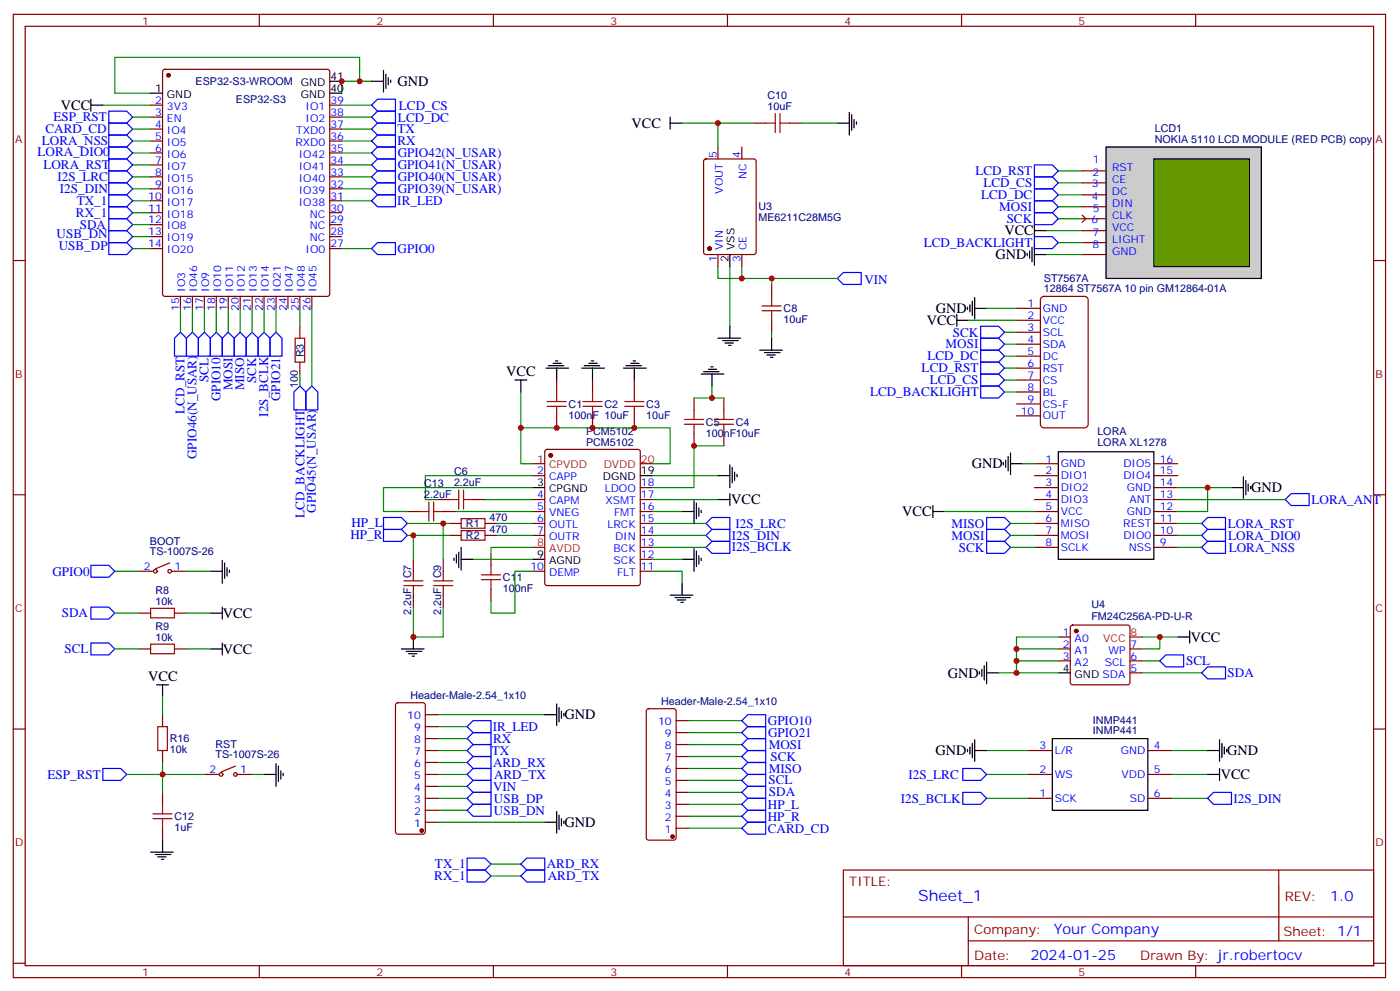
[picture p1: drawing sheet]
<svg xmlns="http://www.w3.org/2000/svg" width="414mm" height="293mm" viewBox="0 0 414 293" stroke-linecap="round" stroke-linejoin="round" font-family="sans-serif">
<g fill="none" stroke="#870000" stroke-width=".35">
<path d="M3.9 4.2h405.4v284.4h-405.4zM7.4 7.8h398.3v277.2h-398.3zM76.6 4.2v3.6M145.7 4.2v3.6M214.9 4.2v3.6M284 4.2v3.6M353.2 4.2v3.6M44.5 31h3.5M44.5 34.6h3.5M44.5 38.1h3.5M48.2 20.7l.5-.2h48l.5 .2 .2 .5v65.6l-.2 .5-.5 .2h-48l-.5-.2-.2-.5v-65.6zM97.4 31h3.5"/>
<path d="M97.4 34.6h3.5M97.4 38.1h3.5M222.6 36.3h3.6M233.2 36.3h3.5M44.5 41.6h3.5M44.5 45.2h3.5M44.5 48.7h3.5M44.5 52.2h3.5M44.5 55.7h3.5M44.5 59.3h3.5M97.4 41.6h3.5M97.4 45.2h3.5"/>
<path d="M97.4 48.7h3.5M97.4 52.2h3.5M97.4 55.7h3.5M97.4 59.3h3.5M208.1 47.1l.4-.2h14.1l.7 .5v27l-.4 .7h-14.4l-.6-.4-.1-27.1zM212.1 43.4v3.5M219.1 43.4v3.5M3.9 76.9h3.5M44.5 62.8h3.5M44.5 66.3h3.5M44.5 69.8h3.5M44.5 73.4h3.5"/>
<path d="M97.4 62.8h3.5M97.4 66.3h3.5M97.4 69.8h3.5M97.4 73.4h3.5M212.1 75.1v3.6M219.1 75.1v3.6M405.7 76.9h3.6M53.3 87.5v3.5M56.8 87.5v3.5M60.4 87.5v3.5M63.9 87.5v3.5M67.4 87.5v3.5"/>
<path d="M70.9 87.5v3.5M74.5 87.5v3.5M78 87.5v3.5M81.5 87.5v3.5M85.1 87.5v3.5M88.6 87.5v3.5M92.1 87.5v3.5M227.9 84v3.5M227.9 94.5v3.6M305.5 136.9h7.1M340.8 136.9h7.1M3.9 146h3.5"/>
<path d="M305.5 140.4h7.1M305.5 143.9h7.1M305.5 147.5h7.1M305.5 151h7.1M305.5 154.5h7.1M305.5 158h7.1M340.8 140.4h7.1M340.8 143.9h7.1M340.8 147.5h7.1M340.8 151h7.1M340.8 154.5h7.1M340.8 158h7.1"/>
<path d="M405.7 146h3.6M305.5 161.6h7.1M340.8 161.6h7.1M41 191.6h3.5M41 181h3.5M51.5 191.6h3.6M51.5 181h3.6M312.6 188h3.5M312.6 191.6h3.5M312.6 195.1h3.5M316.4 184.7l.4-.2h16.3l.5 .2 .2 .5v16.2l-.3 .5-.4 .2h-16.3l-.5-.2-.2-.5v-16.2zM333.8 191.6h3.5"/>
<path d="M333.8 195.1h3.5M333.8 198.6h3.5M3.9 215.2h3.5M405.7 215.2h3.6M249.1 256.8h156.6v28.2h-156.6zM377.7 256.8v20.9M249.1 270.7h156.5M286 277.7h119.6M286 270.7v14.1M3.9 284.3h3.5M76.6 285v3.6M145.7 285v3.6"/>
<path d="M214.9 285v3.6M284 285v3.6M353.2 285v3.6M405.7 284.3h3.6"/>
</g>
<g fill="none" stroke="#008700" stroke-width=".35">
<path d="M30.4 31h14.1M100.9 38.1h8.8M106.2 24v-7.1h-72.3v10.6h10.6M109.7 24h-8.8v3.5M201.5 36.3h21.1M212.1 36.3v7.1M236.7 36.3h10.6M39.2 52.2h5.3M39.2 55.7h5.3M39.2 59.3h5.3M100.9 41.6h8.8M100.9 59.3h8.8"/>
<path d="M312.6 50.4h7.1M312.6 54h7.1M312.6 57.5h7.1M39.2 66.3h5.3M39.2 62.8h5.3M212.1 78.7v3.5h7v-3.5M215.6 78.7v17.6M309.1 68.1h10.6M309.1 75.1h10.6M312.6 64.6h7.1M312.6 61h7.1M60.4 91v7.1"/>
<path d="M67.4 91v7.1M70.9 91v7.1M219.1 82.2h28.2M227.9 82.2v1.8M227.9 98.1v1.7M302 136.9h3.5M279.1 151h26.4M298.5 154.5h7M298.5 158h7M347.9 143.9h8.8v7.1h-8.8M347.9 154.5h7M347.9 158h7"/>
<path d="M347.9 147.5h31.7M356.7 143.9h7M298.5 161.6h7M347.9 161.6h7M33.9 191.6h7.1M33.9 181h7.1M55.1 191.6h7M55.1 181h7M295 198.6h5.2M300.2 191.6v3.5h12.4M300.2 195.1v3.5h12.4M312.6 188h-12.4v3.6h12.4"/>
<path d="M337.3 188h5.3v3.6h-5.3M337.3 198.6h17.6M337.3 195.1h5.3M342.6 188h5.3"/>
</g>
<g fill="none" stroke="#000" stroke-width=".35">
<path d="M26.8 31h3.6M26.8 29.3v3.5M44.5 27.5h3.5M97.4 24h3.5M97.4 27.5h3.5M109.7 24h3.6M113.3 20.8v6.4M114 21.9v4.2M114.7 22.9v2.1M115.4 23.6v.7M197.9 36.3h3.6M197.9 34.6v3.5"/>
<path d="M247.3 36.3h3.6M250.9 33.2v6.7M251.6 33.9v4.6M252.3 35.3v2.4M253 36v.7M215.6 75.1v3.6M303.4 74.8v.7M304.1 74.1v2.1M304.8 73v4.3M305.5 68.1h3.6M305.5 66.3v3.5M305.5 72v6.3"/>
<path d="M305.5 75.1h3.6M212.1 99.8h6.7M215.6 96.3v3.5M227.9 99.8v3.6M213.5 100.5h4.6M214.2 101.2h2.4M215.2 102h.7M224.4 103.4h6.7M225.8 104.1h4.6M226.5 104.8h2.5M227.6 105.5h.7M296.4 136.5v.7"/>
<path d="M297.1 135.8v2.1M297.8 134.8v4.2M298.5 136.9h3.5M298.5 133.7v6.4M312.6 133.3h28.2v31.8h-28.2zM275.6 151h3.5M275.6 149.2v3.6M363.7 143.9h3.6M367.3 140.8v6.3M368 141.8v4.2M368.7 142.9v2.1M369.4 143.6v.7"/>
<path d="M65.7 179.2v3.5M62.1 181h3.6M62.1 191.6h3.6M65.7 189.8v3.5M289.3 198.3v.7M290 197.6v2.1M290.7 196.5v4.2M291.4 198.6h3.6M291.4 195.4v6.4M312.6 198.6h3.5M347.9 188h3.5M351.4 186.3v3.5"/>
</g>
<g fill="#870000" stroke="#870000" stroke-width=".35">
<circle cx="317.9" cy="186.3" r=".53"/>
<circle cx="49.8" cy="22.2" r=".53"/>
<circle cx="209.6" cy="73.4" r=".53"/>
</g>
<path d="M333.8 188h3.5" fill="none" stroke="#f00" stroke-width=".35"/>
<g fill="none" stroke="#00f" stroke-width=".35">
<path d="M32.1 36.3h5.3l1.8 1.8-1.8 1.8h-5.3zM109.7 34.6l1.8-1.8h5.3v3.5h-5.3zM109.7 31l1.8-1.7h5.3v3.5h-5.3zM109.7 38.1l1.8-1.8h5.3v3.6h-5.3zM32.1 50.4h5.3l1.8 1.8-1.8 1.8h-5.3zM32.1 54h5.3l1.8 1.7-1.8 1.8h-5.3zM32.1 57.5h5.3l1.8 1.8-1.8 1.7h-5.3zM109.7 41.6l1.8-1.7h5.3v3.5h-5.3zM305.5 59.3h5.3l1.8 1.7-1.8 1.8h-5.3zM305.5 48.7h5.3l1.8 1.7-1.8 1.8h-5.3zM305.5 55.7h5.3l1.8 1.8-1.8 1.8h-5.3zM305.5 52.2h5.3l1.8 1.8-1.8 1.7h-5.3z"/>
<path d="M32.1 64.6h5.3l1.8 1.7-1.8 1.8h-5.3zM32.1 61h5.3l1.8 1.8-1.8 1.8h-5.3zM305.5 62.8h5.3l1.8 1.8-1.8 1.7h-5.3zM305.5 69.8h5.3l1.8 1.8-1.8 1.8h-5.3zM53.3 98.1l1.8 1.7v5.3h-3.6v-5.3zM60.4 98.1l1.7 1.7v5.3h-3.5v-5.3zM67.4 98.1l1.8 1.7v5.3h-3.5v-5.3zM70.9 98.1l1.8 1.7v5.3h-3.5v-5.3zM74.5 98.1l1.7 1.7v5.3h-3.5v-5.3zM78 98.1l1.8 1.7v5.3h-3.6v-5.3zM247.3 82.2l1.8-1.8h5.3v3.6h-5.3zM291.4 152.8h5.3l1.8 1.7-1.8 1.8h-5.3z"/>
<path d="M291.4 156.3h5.3l1.8 1.7-1.8 1.8h-5.3zM291.4 159.8h5.3l1.8 1.8-1.8 1.7h-5.3zM354.9 158l1.8-1.7h5.3v3.5h-5.3zM356.7 152.8h5.3v3.5h-5.3l-1.8-1.8zM356.7 159.8h5.3v3.5h-5.3l-1.8-1.7zM381.4 145.7h5.3v3.5h-5.3l-1.8-1.7zM26.8 179.2h5.3l1.8 1.8-1.8 1.7h-5.3zM26.8 189.8h5.3l1.8 1.8-1.8 1.7h-5.3zM342.6 195.1l1.7-1.8h5.3v3.5h-5.3zM354.9 198.6l1.8-1.8h5.3v3.6h-5.3z"/>
</g>
<path d="M226.2 36.3h2.8M229 33.5v5.7M230.4 36.3h2.8M230.4 33.5v5.7M225.1 91.7h5.7M225.1 90.3h5.7M227.9 87.5v2.8M227.9 91.7v2.8M44.5 179.6h7v2.8h-7zM44.5 190.1h7v2.9h-7z" fill="none" stroke="#a10000" stroke-width=".35"/>
<path d="M326.7 43.4h45.9v38.8h-45.9z" fill="#ccc" stroke="#000" stroke-width=".35"/>
<path d="M319.7 50.4h7M319.7 54h7M319.7 57.5h7M319.7 63.5l1 1.1-1 1M319.7 61h7M319.7 64.6h7M319.7 68.1h7M319.7 71.6h7M319.7 75.1h7" fill="none" stroke="#870000" stroke-width=".35"/>
<path d="M340.8 46.9h28.2v31.8h-28.2z" fill="#690" stroke="#000" stroke-width=".35"/>
<g fill="none" stroke="#008700" stroke-width=".35">
<path d="M39.2 34.6h5.3M39.2 38.1h5.3M100.9 31h8.8M100.9 34.6h8.8M39.2 41.6h5.3M39.2 45.2h5.3M39.2 48.7h5.3M100.9 45.2h8.8M100.9 48.7h8.8M100.9 52.2h8.8M100.9 55.7h8.8M39.2 69.8h5.3"/>
<path d="M39.2 73.4h5.3M100.9 73.4h8.8M312.6 71.6h7.1M53.3 91v7.1M56.8 91v7.1M63.9 91v7.1M74.5 91v7.1M78 91v7.1M81.5 91v7.1M88.6 91v5.3M92.1 91v22.9M286.1 94.5h14.1"/>
<path d="M291.4 91h8.8M296.7 98.1h3.5M88.6 110.4v3.5M153.8 115.7v10.6M205 117.5h8.8M210.3 113.9v3.6M296.7 101.6h3.5M296.7 105.1h3.5M296.7 108.7h3.5M296.7 112.2h3.5M296.7 115.7h3.5M157.4 136.9h-3.6v-10.6h44.1v10.6h-5.2"/>
<path d="M213.8 131.6h-8.8v12.3h-12.3M120.3 154.5h12.4M120.3 158h12.4M122.1 158v7.1M130.9 154.5v10.6M134.4 151h23M143.3 147.5h14.1M146.8 154.5h10.6M146.8 158h10.6M157.4 140.4h-31.8v7.1h3.6M157.4 143.9h-44.1v7.1h7M192.7 147.5h19.4"/>
<path d="M192.7 154.5h15.8M192.7 158h15.8M192.7 140.4h19.4M192.7 151h8.8M33.9 168.6h7.1M55.1 168.6h7M122.1 179.2v8.8h8.8v-8.8M139.7 165.1h17.7M157.4 168.6h-5.3v12.4h-7.1v-3.6M157.4 161.6h-12.4v1.7M192.7 168.6h8.8v3.6M192.7 165.1h8.8"/>
<path d="M192.7 161.6h15.8M48 205.7v5.3M129.2 214.5h8.8M129.2 218h8.8M129.2 211h31.7M203.2 216.3h15.9M203.2 212.7h15.9M203.2 219.8h15.9M37.4 228.6h23M48 225.1v8.8M74.5 228.6h3.5M129.2 228.6h8.8"/>
<path d="M129.2 225.1h8.8M129.2 239.2h8.8M129.2 235.7h8.8M129.2 221.5h8.8M129.2 232.1h8.8M203.2 226.8h15.9M203.2 223.3h15.9M203.2 237.4h15.9M203.2 230.4h15.9M203.2 233.9h15.9M291.4 228.6h12.4M291.4 235.7h12.4"/>
<path d="M291.4 221.5h12.4M346.1 228.6h10.6M346.1 235.7h10.6M346.1 221.5h10.6M129.2 242.7h31.7M145 255.1h8.8M145 258.6h8.8M203.2 244.5h15.9M203.2 240.9h15.9"/>
</g>
<g fill="none" stroke="#00f" stroke-width=".35">
<path d="M32.1 32.8h5.3l1.8 1.8-1.8 1.7h-5.3zM32.1 39.9h5.3l1.8 1.7-1.8 1.8h-5.3zM32.1 46.9h5.3l1.8 1.8-1.8 1.7h-5.3zM32.1 43.4h5.3l1.8 1.8-1.8 1.7h-5.3zM109.7 45.2l1.8-1.8h5.3v3.5h-5.3zM109.7 48.7l1.8-1.8h5.3v3.5h-5.3zM109.7 52.2l1.8-1.8h5.3v3.6h-5.3zM109.7 55.7l1.8-1.7h5.3v3.5h-5.3zM109.7 59.3l1.8-1.8h5.3v3.5h-5.3zM32.1 68.1h5.3l1.8 1.7-1.8 1.8h-5.3zM32.1 71.6h5.3l1.8 1.8-1.8 1.7h-5.3zM109.7 73.4l1.8-1.8h5.3v3.5h-5.3z"/>
<path d="M56.8 98.1l1.8 1.7v5.3h-3.5v-5.3zM63.9 98.1l1.8 1.7v5.3h-3.6v-5.3zM81.5 98.1l1.8 1.7v5.3h-3.5v-5.3zM289.7 99.8h5.3l1.7 1.8-1.7 1.8h-5.3zM289.7 96.3h5.3l1.7 1.8-1.7 1.7h-5.3zM88.6 113.9l1.7 1.8v5.3h-3.5v-5.3zM92.1 113.9l1.8 1.8v5.3h-3.6v-5.3zM289.7 103.4h5.3l1.7 1.7-1.7 1.8h-5.3zM289.7 106.9h5.3l1.7 1.8-1.7 1.7h-5.3zM289.7 110.4h5.3l1.7 1.8-1.7 1.7h-5.3zM289.7 113.9h5.3l1.7 1.8-1.7 1.8h-5.3zM113.3 152.8h5.3l1.7 1.7-1.7 1.8h-5.3z"/>
<path d="M113.3 156.3h5.3l1.7 1.7-1.7 1.8h-5.3zM208.5 158l1.8-1.7h5.3v3.5h-5.3zM208.5 154.5l1.8-1.7h5.3v3.5h-5.3zM26.8 166.9h5.3l1.8 1.7-1.8 1.8h-5.3zM208.5 161.6l1.8-1.8h5.3v3.5h-5.3zM138 214.5l1.7-1.8h5.3v3.6h-5.3zM139.7 216.3h5.3v3.5h-5.3l-1.7-1.8zM219.1 216.3l1.8-1.8h5.3v3.5h-5.3zM219.1 212.7l1.8-1.7h5.3v3.5h-5.3zM219.1 219.8l1.8-1.8h5.3v3.5h-5.3zM30.4 226.8h5.3l1.7 1.8-1.7 1.8h-5.3zM138 235.7l1.7-1.8h5.3v3.5h-5.3z"/>
<path d="M138 239.2l1.7-1.8h5.3v3.5h-5.3zM138 221.5l1.7-1.7h5.3v3.5h-5.3zM138 228.6l1.7-1.8h5.3v3.6h-5.3zM138 225.1l1.7-1.8h5.3v3.5h-5.3zM138 232.1l1.7-1.7h5.3v3.5h-5.3zM219.1 223.3l1.8-1.8h5.3v3.6h-5.3zM219.1 226.8l1.8-1.7h5.3v3.5h-5.3zM219.1 230.4l1.8-1.8h5.3v3.5h-5.3zM219.1 233.9l1.8-1.8h5.3v3.6h-5.3zM219.1 237.4l1.8-1.7h5.3v3.5h-5.3zM284.4 226.8h5.3l1.7 1.8-1.7 1.8h-5.3zM284.4 233.9h5.3l1.7 1.8-1.7 1.7h-5.3z"/>
<path d="M356.7 235.7l1.8-1.8h5.2v3.5h-5.2zM138 253.3h5.3l1.7 1.8-1.7 1.7h-5.3zM138 256.8h5.3l1.7 1.8-1.7 1.8h-5.3zM153.8 255.1l1.8-1.8h5.3v3.5h-5.3zM155.6 256.8h5.3v3.6h-5.3l-1.8-1.8zM219.1 240.9l1.8-1.7h5.3v3.5h-5.3zM219.1 244.5l1.8-1.8h5.3v3.5h-5.3z"/>
</g>
<g fill="none" stroke="#000" stroke-width=".35">
<path d="M282.6 94.5h3.5M282.6 92.8v3.5M285.8 90.7v.7M286.5 90v2.1M287.2 88.9v4.2M287.9 87.8v6.4M287.9 91h3.5M152.1 112.2h3.5M153.8 112.2v3.5M161.3 108.7h6.7M162 107.9h4.5M163.4 107.2h2.4"/>
<path d="M164.1 106.5h.7M164.4 108.7v3.5M171.8 108.7h6.7M172.5 107.9h4.6M174 107.2h2.4M174.7 106.5h.7M175 108.7v3.5M184.2 108.7h6.7M184.9 107.9h4.6M186.3 107.2h2.5M187 106.5h.7M187.4 108.7v3.5"/>
<path d="M207.1 110.4h6.7M207.8 109.7h4.6M209.2 109h2.5M209.9 108.3h.7M210.3 110.4v3.5M215.6 137.2v6.7M216.3 137.9v4.6M217 139.3v2.5M157.4 143.9h3.5M189.1 140.4h3.6M201.5 151h3.5M205 147.8v6.7"/>
<path d="M205.7 148.5v4.6M206.4 149.9v2.5M207.1 150.6v.7M212.1 140.4h3.5M212.1 147.5h3.5M215.6 145.7v3.5M217.7 140.1v.7M62.1 168.6h3.6M65.7 165.5v6.7M66.4 166.2v4.5M67.1 167.6v2.4M67.8 168.3v.7"/>
<path d="M134.1 164.7v.8M134.8 163.7v2.5M135.5 163v4.6M136.2 165.1h3.5M136.2 161.6v6.7M157.4 165.1h3.5M197.9 175.7h6.7M199.4 176.4h4.5M200.1 177.1h2.4M201.1 177.8h.7M201.5 165.1h3.5M201.5 172.2v3.5"/>
<path d="M205 161.9v6.7M205.7 162.6v4.6M206.4 164v2.5M207.1 164.7v.8M118.6 191.6h6.7M120 192.3h4.6M120.7 193h2.5M121.7 193.7h.7M122.1 188v3.6M46.2 202.1h3.6M48 202.1v3.6M160.9 211h3.5"/>
<path d="M164.4 207.8v6.3M165.1 208.8v4.3M165.8 209.9v2.1M166.5 210.6v.7M287.2 219.4v4.3M287.9 218.4v6.3M310.8 218h28.3v21.2h-28.3zM360.2 218.4v6.3M360.9 219.4v4.3M78 228.6h3.5M81.5 225.4v6.7M82.2 226.1v4.6"/>
<path d="M82.9 227.5v2.5M83.6 228.2v.8M164.4 239.5v6.4M285.8 221.2v.7M286.5 220.5v2.1M287.9 221.5h3.5M356.7 228.6h3.5M356.7 221.5h3.5M360.2 226.8v3.6M361.6 220.5v2.1M362.3 221.2v.7M44.5 251.5h6.7"/>
<path d="M45.9 252.2h4.6M46.6 252.9h2.5M47.7 253.6h.7M48 248v3.5M160.9 242.7h3.5M165.1 240.6v4.2M165.8 241.7v2.1M166.5 242.4v.7"/>
</g>
<g fill="none" stroke="#870000" stroke-width=".35">
<path d="M88.6 96.3v3.5M300.2 91h7.1M300.2 94.5h7.1M300.2 98.1h7.1M307.5 87.9l.9-.4h12l.6 .2 .4 .5v37l-.2 .7-.6 .3-12.2 .1-.7-.2-.3-.6-.1-37zM88.6 106.9v3.5M164.4 112.2v3.5M175 112.2v3.5M187.4 112.2v3.5M205 117.5v3.5M213.8 117.5v3.5M300.2 101.6h7.1"/>
<path d="M300.2 105.1h7.1M300.2 108.7h7.1M300.2 112.2h7.1M300.2 115.7h7.1M300.2 119.2h7.1M161.1 132.9l.5-.3h26.8l.5 .3 .2 .4v38.9l-.2 .5-.5 .2h-26.8l-.5-.3-.2-.4v-38.9zM164.4 122.8v3.5M175 122.8v3.5M187.4 122.8v3.5M205 128.1v3.5M213.8 128.1v3.5M300.2 122.8h7.1"/>
<path d="M120.3 151h3.6M129.2 147.5h3.5M130.9 151h3.5M132.7 154.5h3.5M132.7 158h3.5M139.7 147.5h3.6M143.3 154.5h3.5M143.3 158h3.5M157.4 147.5h3.5M157.4 151h3.5M157.4 154.5h3.5M157.4 158h3.5"/>
<path d="M157.4 140.4h3.5M189.1 143.9h3.6M189.1 147.5h3.6M189.1 151h3.6M189.1 154.5h3.6M189.1 158h3.6M41 168.6h4.2M50.1 166.2l-4.2 1.7M50.8 168.6h4.3M122.1 165.1v3.5M122.1 175.7v3.5M130.9 165.1v3.5"/>
<path d="M130.9 175.7v3.5M145 163.3v3.6M145 173.9v3.5M157.4 168.6h3.5M189.1 168.6h3.6M189.1 161.6h3.6M189.1 165.1h3.6M48 211v3.5M117 207.6l.5-.2h7.4l.7 .5v37.6l-.2 .5-.5 .2h-7.4l-.5-.2-.2-.5v-37.4zM125.6 218h3.6M125.6 214.5h3.6M125.6 211h3.6"/>
<path d="M191.1 209.4l.5-.2h7.4l.7 .4v37.7l-.2 .5-.5 .2h-7.4l-.5-.2-.2-.5v-37.4zM199.7 219.8h3.5M199.7 216.3h3.5M199.7 212.7h3.5M48 221.5v3.6M48 233.9v3.5M60.4 228.6h4.2M69.5 226.1l-4.2 1.8M70.2 228.6h4.3M125.6 239.2h3.6M125.6 235.7h3.6M125.6 232.1h3.6"/>
<path d="M125.6 228.6h3.6M125.6 225.1h3.6M125.6 221.5h3.6M199.7 237.4h3.5M199.7 233.9h3.5M199.7 230.4h3.5M199.7 226.8h3.5M199.7 223.3h3.5M303.8 235.7h7M303.8 228.6h7M303.8 221.5h7M339.1 235.7h7"/>
<path d="M339.1 228.6h7M339.1 221.5h7M48 244.5v3.5M125.6 242.7h3.6M199.7 244.5h3.5M199.7 240.9h3.5"/>
<circle cx="45.9" cy="168.6" r=".53"/>
<circle cx="50.1" cy="168.6" r=".53"/>
<circle cx="65.3" cy="228.6" r=".53"/>
<circle cx="69.5" cy="228.6" r=".53"/>
</g>
<g fill="#870000" stroke="#870000" stroke-width=".35">
<circle cx="198.6" cy="246.9" r=".53"/>
<circle cx="124.6" cy="245.2" r=".53"/>
<circle cx="162.7" cy="134.4" r=".53"/>
</g>
<g fill="none" stroke="#a10000" stroke-width=".35">
<path d="M87.2 99.8h2.8v7.1h-2.8zM161.6 119.9h5.7M161.6 118.5h5.7M164.4 115.7v2.8M164.4 119.9v2.9M172.2 119.9h5.6M172.2 118.5h5.6M175 115.7v2.8M175 119.9v2.9M184.5 119.9h5.7M184.5 118.5h5.7M187.4 115.7v2.8"/>
<path d="M187.4 119.9v2.9M202.2 125.2h5.6M202.2 123.8h5.6M205 121v2.8M205 125.2v2.9M211 125.2h5.6M211 123.8h5.6M213.8 121v2.8M213.8 125.2v2.9M123.9 151h2.8M126.7 148.2v5.6M128.1 151h2.8"/>
<path d="M128.1 148.2v5.6M132.7 147.5h2.8M135.5 144.6v5.7M136.2 156.6h7.1v2.9h-7.1zM136.2 153.1h7.1v2.8h-7.1zM136.9 147.5h2.8M136.9 144.6v5.7M119.3 172.9h5.6M119.3 171.4h5.6M122.1 168.6v2.8M122.1 172.9v2.8M128.1 172.9h5.6"/>
<path d="M128.1 171.4h5.6M130.9 168.6v2.8M130.9 172.9v2.8M142.2 171.1h5.6M142.2 169.7h5.6M145 166.9v2.8M145 171.1v2.8M46.6 214.5h2.8v7h-2.8zM48 237.4v2.8M45.2 241.7h5.6M45.2 240.2h5.6M48 241.7v2.8"/>
</g>
<path d="M157.4 136.9h3.5M189.1 136.9h3.6M157.4 161.6h3.5" fill="none" stroke="#f00" stroke-width=".35"/>
<g fill="#c00">
<circle cx="106.2" cy="24" r=".88"/>
<circle cx="100.9" cy="24" r=".88"/>
<circle cx="300.2" cy="191.6" r=".88"/>
<circle cx="300.2" cy="195.1" r=".88"/>
<circle cx="300.2" cy="198.6" r=".88"/>
<circle cx="342.6" cy="188" r=".88"/>
<circle cx="356.7" cy="143.9" r=".88"/>
<circle cx="227.9" cy="82.2" r=".88"/>
<circle cx="212.1" cy="36.3" r=".88"/>
<circle cx="219.1" cy="82.2" r=".88"/>
<circle cx="48" cy="228.6" r=".88"/>
<circle cx="164.4" cy="126.3" r=".88"/>
<circle cx="175" cy="126.3" r=".88"/>
<circle cx="187.4" cy="126.3" r=".88"/>
<circle cx="210.3" cy="117.5" r=".88"/>
<circle cx="205" cy="131.6" r=".88"/>
<circle cx="122.1" cy="158" r=".88"/>
<circle cx="130.9" cy="154.5" r=".88"/>
<circle cx="122.1" cy="188" r=".88"/>
<circle cx="153.8" cy="126.3" r=".88"/>
</g>
<text font-size="4.6" fill="#00f" x="271.2" y="265.8">Sheet_1</text>
<g font-size="4.2">
<text x="117.5" y="25.4">GND</text>
<text x="18" y="32.5">VCC</text>
<text x="186.6" y="37.7">VCC</text>
<text x="296.7" y="69.5">VCC</text>
<text x="294.1" y="76.6">GND</text>
<text x="273.7" y="96">VCC</text>
<text x="276.4" y="92.4">GND</text>
<text x="149.5" y="111">VCC</text>
<text x="287" y="138.3">GND</text>
<text x="216" y="148.8">VCC</text>
<text x="369.6" y="145.3">GND</text>
<text x="266.5" y="152.4">VCC</text>
<text x="65.8" y="182.4">VCC</text>
<text x="351.8" y="189.4">VCC</text>
<text x="65.8" y="193">VCC</text>
<text x="43.7" y="201.1">VCC</text>
<text x="280" y="200">GND</text>
<text x="166.7" y="212.3">GND</text>
<text x="276.3" y="223">GND</text>
<text x="362.5" y="223">GND</text>
<text x="360.6" y="230">VCC</text>
<text x="166.7" y="244.1">GND</text>
</g>
<g font-size="4.2" fill="#00f">
<text x="392.9" y="266.1">1.0</text>
<text x="311.3" y="275.6">Your Company</text>
<text x="304.3" y="283.4">2024-01-25</text>
</g>
<g font-size="3.9" fill="#00f">
<text x="15.8" y="35.8">ESP_RST</text>
<text x="117.6" y="35.9">LCD_DC</text>
<text x="117.8" y="32.3">LCD_CS</text>
<text x="13.4" y="39.3">CARD_CD</text>
<text x="117.4" y="39.3">TX</text>
<text x="11.1" y="46.2">LORA_DIO0</text>
<text x="12.4" y="42.7">LORA_NSS</text>
<text x="117.4" y="42.8">RX</text>
<text x="117.5" y="46.5">GPIO42(N_USAR)</text>
<text x="12.8" y="49.8">LORA_RST</text>
<text x="17" y="53.4">I2S_LRC</text>
<text x="117.5" y="50">GPIO41(N_USAR)</text>
<text x="117.5" y="53.5">GPIO40(N_USAR)</text>
<text x="288.1" y="51.7">LCD_RST</text>
<text x="17.7" y="57">I2S_DIN</text>
<text x="117.5" y="57.1">GPIO39(N_USAR)</text>
<text x="289.8" y="58.7">LCD_DC</text>
<text x="290.5" y="55.1">LCD_CS</text>
<text x="22.4" y="64">RX_1</text>
<text x="22.7" y="60.5">TX_1</text>
<text x="117.4" y="60.5">IR_LED</text>
<text x="295.2" y="62.3">MOSI</text>
<text x="297.3" y="65.8">SCK</text>
<text x="16.7" y="70.4">USB_DN</text>
<text x="23.6" y="67.6">SDA</text>
<text x="17.4" y="73.9">USB_DP</text>
<text x="117.5" y="74.6">GPIO0</text>
<text x="272.9" y="72.9">LCD_BACKLIGHT</text>
<text x="255.3" y="83.7">VIN</text>
<text x="281.5" y="99.3">SCK</text>
<text x="273.9" y="106.3">LCD_DC</text>
<text x="279.3" y="102.9">MOSI</text>
<text x="61.6" y="112.9" transform="rotate(-90 61.6 112.9)">SCL</text>
<text x="75.7" y="113.2" transform="rotate(-90 75.7 113.2)">SCK</text>
<text x="272.2" y="109.9">LCD_RST</text>
<text x="274.6" y="113.3">LCD_CS</text>
<text x="65.2" y="118.4" transform="rotate(-90 65.2 118.4)">GPIO10</text>
<text x="68.7" y="115.2" transform="rotate(-90 68.7 115.2)">MOSI</text>
<text x="72.1" y="115.2" transform="rotate(-90 72.1 115.2)">MISO</text>
<text x="82.7" y="118.4" transform="rotate(-90 82.7 118.4)">GPIO21</text>
<text x="257" y="117">LCD_BACKLIGHT</text>
<text x="54.5" y="122.1" transform="rotate(-90 54.5 122.1)">LCD_RST</text>
<text x="79.2" y="123" transform="rotate(-90 79.2 123)">I2S_BCLK</text>
<text x="58" y="135.5" transform="rotate(-90 58 135.5)">GPIO46(N_USAR)</text>
<text x="387.4" y="148.7">LORA_ANT</text>
<text x="89.9" y="152.8" transform="rotate(-90 89.9 152.8)">LCD_BACKLIGHT</text>
<text x="93.3" y="151.4" transform="rotate(-90 93.3 151.4)">GPIO45(N_USAR)</text>
<text x="103.8" y="155.6">HP_L</text>
<text x="217.2" y="155.7">I2S_LRC</text>
<text x="281.1" y="155.8">MISO</text>
<text x="362.7" y="155.7">LORA_RST</text>
<text x="103.5" y="159.2">HP_R</text>
<text x="216.2" y="159.3">I2S_DIN</text>
<text x="281.1" y="159.3">MOSI</text>
<text x="362.8" y="159.4">LORA_DIO0</text>
<text x="216.2" y="162.8">I2S_BCLK</text>
<text x="283.2" y="162.8">SCK</text>
<text x="362.9" y="162.9">LORA_NSS</text>
<text x="15.5" y="169.9">GPIO0</text>
<text x="18.3" y="182.2">SDA</text>
<text x="19.1" y="192.8">SCL</text>
<text x="350.3" y="196.3">SCL</text>
<text x="362.6" y="199.8">SDA</text>
<text x="145.6" y="215.7">IR_LED</text>
<text x="226.8" y="214">GPIO10</text>
<text x="145.6" y="219.3">RX</text>
<text x="226.9" y="217.6">GPIO21</text>
<text x="227.1" y="221.1">MOSI</text>
<text x="145.3" y="222.8">TX</text>
<text x="145.6" y="226.3">ARD_RX</text>
<text x="227.6" y="224.5">SCK</text>
<text x="14" y="229.9">ESP_RST</text>
<text x="145.6" y="233.4">VIN</text>
<text x="145.9" y="229.9">ARD_TX</text>
<text x="227" y="231.4">SCL</text>
<text x="227.1" y="228.1">MISO</text>
<text x="268.3" y="229.9">I2S_LRC</text>
<text x="145.9" y="237.1">USB_DP</text>
<text x="226.8" y="238.8">HP_L</text>
<text x="227.1" y="235">SDA</text>
<text x="266.1" y="236.9">I2S_BCLK</text>
<text x="364.3" y="237">I2S_DIN</text>
<text x="145.9" y="240.6">USB_DN</text>
<text x="226.8" y="242.3">HP_R</text>
<text x="226.8" y="245.8">CARD_CD</text>
<text x="128.5" y="256.3">TX_1</text>
<text x="161.5" y="256.3">ARD_RX</text>
<text x="128.3" y="259.8">RX_1</text>
<text x="161.8" y="259.9">ARD_TX</text>
</g>
<g font-size="3.9" fill="#800">
<text x="250.9" y="261.4">TITLE:</text>
<text x="379.5" y="266.1">REV:</text>
<text x="287.8" y="275.6">Company:</text>
<text x="379.1" y="276.2">Sheet: 1/1</text>
<text x="287.8" y="283.3">Date:</text>
<text x="336.8" y="283.4">Drawn By: jr.robertocv</text>
</g>
<g font-size="3.2" fill="#800">
<text x="42" y="7.2">1</text>
<text x="111.2" y="7.2">2</text>
<text x="180.3" y="7.2">3</text>
<text x="249.4" y="7.2">4</text>
<text x="318.6" y="7.2">5</text>
<text x="4.4" y="42.3">A</text>
<text x="406.3" y="42.3">A</text>
<text x="4.4" y="111.5">B</text>
<text x="406.3" y="111.5">B</text>
<text x="4.4" y="180.6">C</text>
<text x="406.3" y="180.6">C</text>
<text x="4.4" y="249.8">D</text>
<text x="406.3" y="249.8">D</text>
<text x="42" y="288">1</text>
<text x="111.2" y="288">2</text>
<text x="180.3" y="288">3</text>
<text x="249.4" y="288">4</text>
<text x="318.6" y="288">5</text>
</g>
<g font-size="3.2">
<text x="97.6" y="23.6">41</text>
<text x="45.8" y="27.2">1</text>
<text x="49.3" y="28.9">GND</text>
<text x="88.8" y="28.9">GND</text>
<text x="88.8" y="25.4">GND</text>
<text x="97.6" y="27.2">40</text>
<text x="215.2" y="77.3" transform="rotate(-90 215.2 77.3)">2</text>
<text x="217" y="73.8" transform="rotate(-90 217 73.8)">VSS</text>
<text x="158.7" y="143.6">3</text>
<text x="178.1" y="141.8">DGND</text>
<text x="189.3" y="140.1">19</text>
<text x="162.2" y="145.3">CPGND</text>
<text x="158.7" y="164.7">9</text>
<text x="162.2" y="166.5">AGND</text>
<text x="313.9" y="198.3">4</text>
<text x="317.4" y="200">GND SDA</text>
</g>
<g font-size="3.2" fill="#000080">
<text x="57.8" y="25">ESP32-S3-WROOM</text>
<text x="226.7" y="29.2">C10</text>
<text x="69.7" y="30.3">ESP32-S3</text>
<text x="226.7" y="32.5">10uF</text>
<text x="341.1" y="38.9">LCD1</text>
<text x="341.1" y="42.3">NOKIA 5110 LCD MODULE (RED PCB) copy</text>
<text x="224" y="65.4">ME6211C28M5G</text>
<text x="224" y="62">U3</text>
<text x="308.3" y="83.4">ST7567A</text>
<text x="308.3" y="86.3">12864 ST7567A 10 pin GM12864-01A</text>
<text x="231.5" y="95.4">10uF</text>
<text x="231.5" y="92.1">C8</text>
<text x="89.8" y="105.5" transform="rotate(-90 89.8 105.5)">R3</text>
<text x="88" y="114.4" transform="rotate(-90 88 114.4)">100</text>
<text x="168" y="123.6">100nF 10uF</text>
<text x="168" y="120.4">C1</text>
<text x="178.5" y="120.4">C2</text>
<text x="190.9" y="123.6">10uF</text>
<text x="190.9" y="120.4">C3</text>
<text x="208.5" y="125.7">C5</text>
<text x="217.3" y="125.7">C4</text>
<text x="173.1" y="131.6">PCM5102</text>
<text x="173.1" y="128.5">PCM5102</text>
<text x="208.5" y="128.9">100nF10uF</text>
<text x="324.1" y="131.8">LORA XL1278</text>
<text x="324.1" y="128.4">LORA</text>
<text x="125.3" y="143.9">C13</text>
<text x="134.1" y="143.6">2.2uF</text>
<text x="134.1" y="140.4">C6</text>
<text x="125.3" y="147.1">2.2uF</text>
<text x="137.6" y="155.7">R1</text>
<text x="144.6" y="153.9">470</text>
<text x="44.3" y="160.9">BOOT</text>
<text x="137.6" y="159.2">R2</text>
<text x="144.6" y="157.4">470</text>
<text x="44.3" y="163.9">TS-1007S-26</text>
<text x="121.5" y="170.7" transform="rotate(-90 121.5 170.7)">C7</text>
<text x="130.3" y="170.7" transform="rotate(-90 130.3 170.7)">C9</text>
<text x="148.6" y="171.5">C11</text>
<text x="45.9" y="178.5">10k</text>
<text x="45.9" y="175.3">R8</text>
<text x="148.6" y="174.8">100nF</text>
<text x="322.4" y="179.5">U4</text>
<text x="45.9" y="185.9">R9</text>
<text x="121.5" y="181.7" transform="rotate(-90 121.5 181.7)">2.2uF</text>
<text x="130.3" y="181.7" transform="rotate(-90 130.3 181.7)">2.2uF</text>
<text x="322.4" y="182.9">FM24C256A-PD-U-R</text>
<text x="45.9" y="189.1">10k</text>
<text x="121.2" y="206.4">Header-Male-2.54_1x10</text>
<text x="195.3" y="208.1">Header-Male-2.54_1x10</text>
<text x="322.8" y="213.6">INMP441</text>
<text x="50.1" y="219.1">R16</text>
<text x="63.7" y="220.9">RST</text>
<text x="322.8" y="216.8">INMP441</text>
<text x="50.1" y="222.4">10k</text>
<text x="63.7" y="223.9">TS-1007S-26</text>
<text x="51.5" y="245.3">1uF</text>
<text x="51.5" y="242.1">C12</text>
</g>
<g font-size="3.2" fill="#00f">
<text x="45.8" y="30.7">2</text>
<text x="45.8" y="34.2">3</text>
<text x="49.3" y="32.5">3V3</text>
<text x="49.3" y="36">EN</text>
<text x="90.2" y="36">IO2</text>
<text x="90.2" y="32.5">IO1</text>
<text x="97.6" y="34.2">38</text>
<text x="97.6" y="30.7">39</text>
<text x="45.8" y="37.7">4</text>
<text x="45.8" y="41.3">5</text>
<text x="49.3" y="39.5">IO4</text>
<text x="87.5" y="39.5">TXD0</text>
<text x="97.6" y="41.3">36</text>
<text x="97.6" y="37.7">37</text>
<text x="45.8" y="44.8">6</text>
<text x="49.3" y="43">IO5</text>
<text x="49.3" y="46.6">IO6</text>
<text x="87.3" y="43">RXD0</text>
<text x="88.2" y="46.6">IO42</text>
<text x="97.6" y="44.8">35</text>
<text x="211.7" y="46.7" transform="rotate(-90 211.7 46.7)">5</text>
<text x="218.8" y="46.7" transform="rotate(-90 218.8 46.7)">4</text>
<text x="45.8" y="48.3">7</text>
<text x="45.8" y="51.9">8</text>
<text x="49.3" y="50.1">IO7</text>
<text x="49.3" y="53.6">IO15</text>
<text x="88.2" y="53.6">IO40</text>
<text x="88.2" y="50.1">IO41</text>
<text x="97.6" y="51.9">33</text>
<text x="97.6" y="48.3">34</text>
<text x="220.5" y="52.8" transform="rotate(-90 220.5 52.8)">NC</text>
<text x="322.7" y="52">2</text>
<text x="322.8" y="48.2">1</text>
<text x="328.5" y="50.4">RST</text>
<text x="328.5" y="54">CE</text>
<text x="43.8" y="58.9">10</text>
<text x="45.8" y="55.4">9</text>
<text x="49.3" y="57.2">IO16</text>
<text x="88.2" y="57.2">IO39</text>
<text x="97.6" y="58.9">31</text>
<text x="97.6" y="55.4">32</text>
<text x="213.5" y="57.2" transform="rotate(-90 213.5 57.2)">VOUT</text>
<text x="322.5" y="55.3">3</text>
<text x="322.5" y="58.9">4</text>
<text x="328.4" y="57.4">DC</text>
<text x="43.8" y="62.4">11</text>
<text x="43.8" y="66">12</text>
<text x="49.3" y="60.7">IO17</text>
<text x="49.3" y="64.2">IO18</text>
<text x="88.2" y="60.7">IO38</text>
<text x="91.5" y="64.2">NC</text>
<text x="97.6" y="66">29</text>
<text x="97.6" y="62.4">30</text>
<text x="322.4" y="65.9">6</text>
<text x="322.7" y="62.4">5</text>
<text x="328.5" y="61">DIN</text>
<text x="328.5" y="64.6">CLK</text>
<text x="43.8" y="69.5">13</text>
<text x="49.3" y="67.7">IO8</text>
<text x="49.3" y="71.3">IO19</text>
<text x="91.5" y="71.3">NC</text>
<text x="91.5" y="67.7">NC</text>
<text x="97.6" y="69.5">28</text>
<text x="322.7" y="69.6">7</text>
<text x="328.5" y="68.1">VCC</text>
<text x="328.5" y="71.6">LIGHT</text>
<text x="43.8" y="73">14</text>
<text x="49.3" y="74.8">IO20</text>
<text x="90.2" y="74.8">IO0</text>
<text x="97.6" y="73">27</text>
<text x="211.7" y="77.3" transform="rotate(-90 211.7 77.3)">1</text>
<text x="213.5" y="73.8" transform="rotate(-90 213.5 73.8)">VIN</text>
<text x="218.8" y="77.3" transform="rotate(-90 218.8 77.3)">3</text>
<text x="220.5" y="73.8" transform="rotate(-90 220.5 73.8)">CE</text>
<text x="322.7" y="73.1">8</text>
<text x="328.5" y="75.1">GND</text>
<text x="54.7" y="86.2" transform="rotate(-90 54.7 86.2)">IO3</text>
<text x="58.2" y="86.2" transform="rotate(-90 58.2 86.2)">IO46</text>
<text x="61.8" y="86.2" transform="rotate(-90 61.8 86.2)">IO9</text>
<text x="65.3" y="86.2" transform="rotate(-90 65.3 86.2)">IO10</text>
<text x="68.8" y="86.2" transform="rotate(-90 68.8 86.2)">IO11</text>
<text x="72.4" y="86.2" transform="rotate(-90 72.4 86.2)">IO12</text>
<text x="75.9" y="86.2" transform="rotate(-90 75.9 86.2)">IO13</text>
<text x="79.4" y="86.2" transform="rotate(-90 79.4 86.2)">IO14</text>
<text x="82.9" y="86.2" transform="rotate(-90 82.9 86.2)">IO21</text>
<text x="86.5" y="86.2" transform="rotate(-90 86.5 86.2)">IO47</text>
<text x="90" y="86.2" transform="rotate(-90 90 86.2)">IO48</text>
<text x="93.5" y="86.2" transform="rotate(-90 93.5 86.2)">IO45</text>
<text x="53" y="91.7" transform="rotate(-90 53 91.7)">15</text>
<text x="56.5" y="91.7" transform="rotate(-90 56.5 91.7)">16</text>
<text x="60" y="91.7" transform="rotate(-90 60 91.7)">17</text>
<text x="63.5" y="91.7" transform="rotate(-90 63.5 91.7)">18</text>
<text x="67.1" y="91.7" transform="rotate(-90 67.1 91.7)">19</text>
<text x="70.6" y="91.7" transform="rotate(-90 70.6 91.7)">20</text>
<text x="74.1" y="91.7" transform="rotate(-90 74.1 91.7)">21</text>
<text x="77.6" y="91.7" transform="rotate(-90 77.6 91.7)">22</text>
<text x="81.2" y="91.7" transform="rotate(-90 81.2 91.7)">23</text>
<text x="84.7" y="91.7" transform="rotate(-90 84.7 91.7)">24</text>
<text x="88.2" y="91.7" transform="rotate(-90 88.2 91.7)">25</text>
<text x="91.8" y="91.7" transform="rotate(-90 91.8 91.7)">26</text>
<text x="303.5" y="90.7">1</text>
<text x="303.5" y="94.2">2</text>
<text x="308" y="92.1">GND</text>
<text x="308" y="95.6">VCC</text>
<text x="303.5" y="97.7">3</text>
<text x="303.5" y="101.2">4</text>
<text x="308" y="99.1">SCL</text>
<text x="303.5" y="104.8">5</text>
<text x="308" y="102.7">SDA</text>
<text x="308" y="106.2">DC</text>
<text x="303.5" y="108.3">6</text>
<text x="303.5" y="111.8">7</text>
<text x="308" y="109.7">RST</text>
<text x="308" y="113.2">CS</text>
<text x="303.5" y="115.4">8</text>
<text x="303.5" y="118.9">9</text>
<text x="308" y="116.8">BL</text>
<text x="301.5" y="122.4">10</text>
<text x="308" y="120.3">CS-F</text>
<text x="308" y="123.8">OUT</text>
<text x="308.8" y="136.5">1</text>
<text x="313.3" y="137.9">GND</text>
<text x="331.8" y="137.9">DIO5</text>
<text x="342.6" y="136.5">16</text>
<text x="158.7" y="140.1">2</text>
<text x="162.2" y="141.8">CAPP</text>
<text x="189.3" y="143.6">18</text>
<text x="308.8" y="140.1">2</text>
<text x="308.8" y="143.6">3</text>
<text x="313.3" y="141.5">DIO1</text>
<text x="331.8" y="141.5">DIO4</text>
<text x="342.6" y="143.6">14</text>
<text x="342.6" y="140.1">15</text>
<text x="158.7" y="147.1">4</text>
<text x="162.2" y="148.9">CAPM</text>
<text x="178.6" y="145.3">LDOO</text>
<text x="178.8" y="148.9">XSMT</text>
<text x="189.3" y="147.1">17</text>
<text x="308.8" y="147.1">4</text>
<text x="313.3" y="145">DIO2</text>
<text x="313.3" y="148.5">DIO3</text>
<text x="332.8" y="145">GND</text>
<text x="333.6" y="148.5">ANT</text>
<text x="342.6" y="147.1">13</text>
<text x="158.7" y="154.2">6</text>
<text x="158.7" y="150.6">5</text>
<text x="162.2" y="155.9">OUTL</text>
<text x="162.2" y="152.4">VNEG</text>
<text x="179.4" y="155.9">LRCK</text>
<text x="181.4" y="152.4">FMT</text>
<text x="189.3" y="150.6">16</text>
<text x="189.3" y="154.2">15</text>
<text x="308.8" y="150.6">5</text>
<text x="308.8" y="154.2">6</text>
<text x="313.3" y="152">VCC</text>
<text x="313.3" y="155.6">MISO</text>
<text x="331.8" y="155.6">REST</text>
<text x="332.8" y="152">GND</text>
<text x="342.6" y="154.2">11</text>
<text x="342.6" y="150.6">12</text>
<text x="158.7" y="157.7">7</text>
<text x="162.2" y="159.5">OUTR</text>
<text x="181.7" y="159.5">DIN</text>
<text x="189.3" y="157.7">14</text>
<text x="189.3" y="161.2">13</text>
<text x="308.8" y="157.7">7</text>
<text x="308.8" y="161.2">8</text>
<text x="313.3" y="159.1">MOSI</text>
<text x="331.8" y="159.1">DIO0</text>
<text x="342.6" y="161.2">9</text>
<text x="342.6" y="157.7">10</text>
<text x="181.2" y="163">BCK</text>
<text x="181.2" y="166.5">SCK</text>
<text x="189.3" y="164.7">12</text>
<text x="313.3" y="162.6">SCLK</text>
<text x="333.4" y="162.6">NSS</text>
<text x="42.5" y="168.3">2</text>
<text x="51.5" y="168.3">1</text>
<text x="156.7" y="168.3">10</text>
<text x="162.2" y="170">DEMP</text>
<text x="182.3" y="170">FLT</text>
<text x="189.3" y="168.3">11</text>
<text x="313.9" y="187.7">1</text>
<text x="313.9" y="191.2">2</text>
<text x="317.4" y="189.4">A0</text>
<text x="333.9" y="191.2">7</text>
<text x="313.9" y="194.7">3</text>
<text x="317.4" y="193">A1</text>
<text x="317.4" y="196.5">A2</text>
<text x="326.3" y="196.5">SCL</text>
<text x="327.4" y="193">WP</text>
<text x="333.9" y="194.7">6</text>
<text x="333.9" y="198.3">5</text>
<text x="120.3" y="212.4">10</text>
<text x="122.3" y="215.9">9</text>
<text x="194.4" y="214.1">10</text>
<text x="122.3" y="219.4">8</text>
<text x="196.4" y="221.2">8</text>
<text x="196.4" y="217.7">9</text>
<text x="307.1" y="221.2">3</text>
<text x="340.8" y="221.2">4</text>
<text x="122.3" y="226.5">6</text>
<text x="122.3" y="223">7</text>
<text x="196.4" y="224.7">7</text>
<text x="311.5" y="222.6">L/R</text>
<text x="331.1" y="222.6">GND</text>
<text x="61.9" y="228.2">2</text>
<text x="70.9" y="228.2">1</text>
<text x="122.3" y="233.5">4</text>
<text x="122.3" y="230">5</text>
<text x="196.4" y="231.8">5</text>
<text x="196.4" y="228.2">6</text>
<text x="307.1" y="228.2">2</text>
<text x="311.5" y="229.7">WS</text>
<text x="331.3" y="229.7">VDD</text>
<text x="340.8" y="228.2">5</text>
<text x="122.3" y="237.1">3</text>
<text x="196.4" y="238.8">3</text>
<text x="196.4" y="235.3">4</text>
<text x="307.1" y="235.3">1</text>
<text x="311.5" y="236.7">SCK</text>
<text x="333.7" y="236.7">SD</text>
<text x="340.8" y="235.3">6</text>
<text x="122.3" y="244.1">1</text>
<text x="122.3" y="240.6">2</text>
<text x="196.4" y="245.9">1</text>
<text x="196.4" y="242.4">2</text>
</g>
<g font-size="3.2" fill="#f00">
<text x="158.7" y="136.5">1</text>
<text x="189.3" y="136.5">20</text>
<text x="162.2" y="138.3">CPVDD</text>
<text x="178.3" y="138.3">DVDD</text>
<text x="158.7" y="161.2">8</text>
<text x="162.2" y="163">AVDD</text>
<text x="325.9" y="189.4">VCC</text>
<text x="333.9" y="187.7">8</text>
</g>
</svg>
